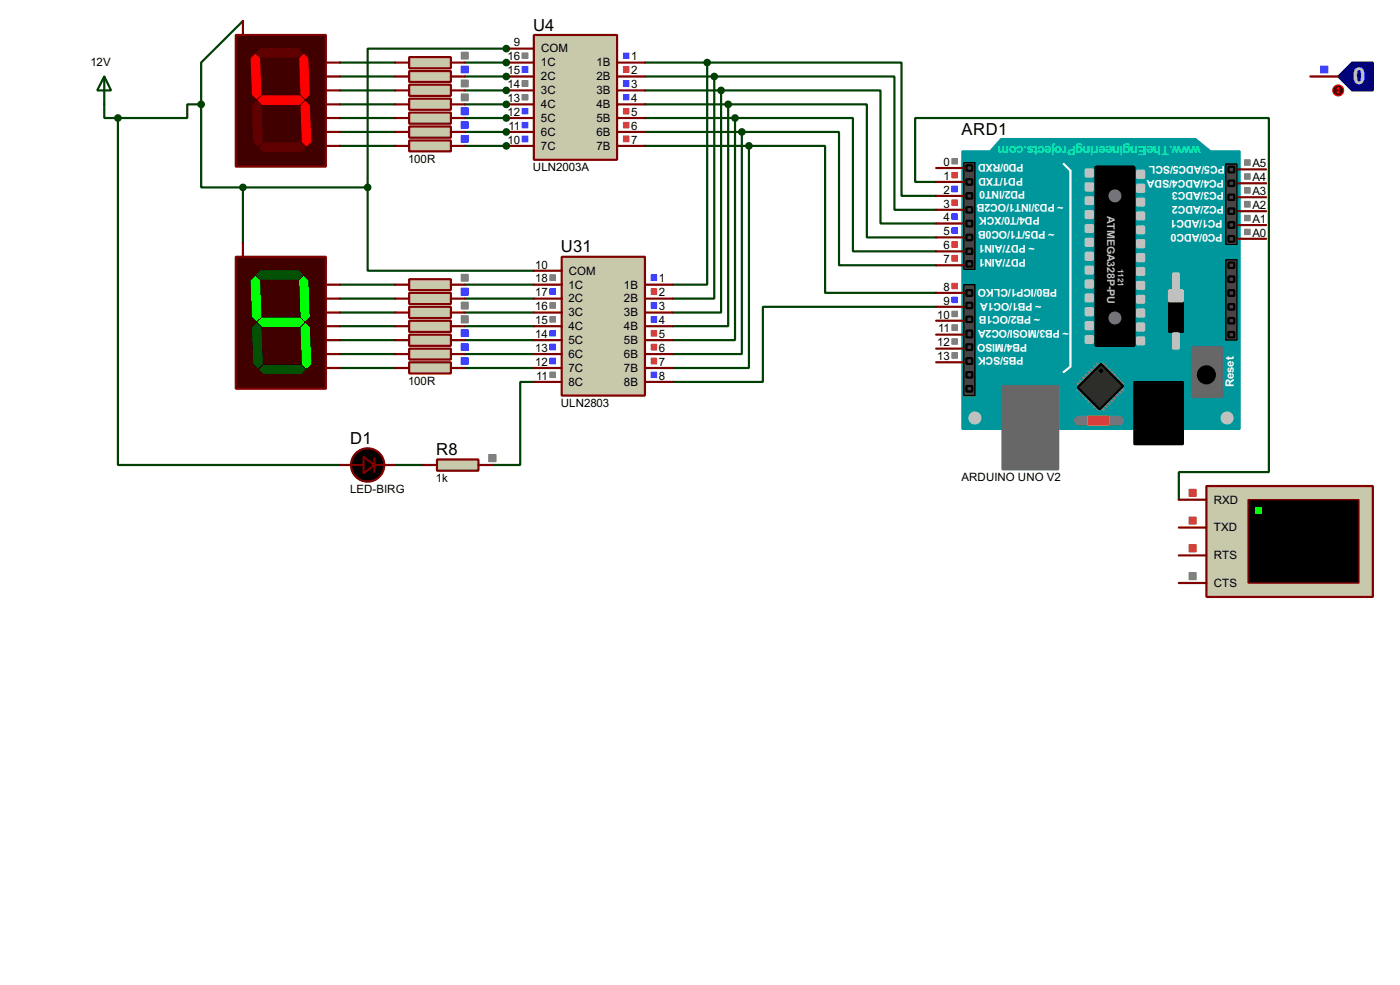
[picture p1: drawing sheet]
<svg xmlns="http://www.w3.org/2000/svg" width="256mm" height="180mm" viewBox="0 0 256 180" stroke-linecap="round" stroke-linejoin="round" font-family="sans-serif">
<g fill="none" stroke="#004000" stroke-width=".4">
<path d="M19.1 19.1v2.5h2.5M36.9 19.1v15.2h7.6M36.9 19.1h-2.6v2.5h-12.7M44.5 3.9l-7.6 7.6v7.6M62.3 16.6h10.1M62.3 19.1h10.1M62.3 14h10.1M62.3 11.5h10.1M21.6 21.6v63.5h40.7M44.5 34.3h22.9v15.3h30.4M44.5 34.3v10.2M62.3 24.2h10.1"/>
<path d="M62.3 26.7h10.1M62.3 21.6h10.1M62.3 57.2h10.1M62.3 59.7h10.1M62.3 54.7h10.1M62.3 52.1h10.1M85.1 57.2h12.7M85.1 59.7h12.7M85.1 54.7h12.7M85.1 52.1h12.7M171.5 56.2h-31.7v13.7h-16.6M62.3 64.8h10.1"/>
<path d="M62.3 67.4h10.1M62.3 62.3h10.1M85.1 64.8h12.7M85.1 67.4h12.7M85.1 62.3h12.7M97.8 69.9h-2.5v15.2h-5.1M72.4 85.1h5.1"/>
</g>
<circle cx="92.8" cy="11.5" r=".2" fill="#004000"/>
<path d="M85.1 11.5h7.7" fill="none" stroke="#004000" stroke-width=".4"/>
<circle cx="92.8" cy="14" r=".2" fill="#004000"/>
<path d="M85.1 14h7.7" fill="none" stroke="#004000" stroke-width=".4"/>
<circle cx="92.8" cy="16.6" r=".2" fill="#004000"/>
<path d="M85.1 16.6h7.7" fill="none" stroke="#004000" stroke-width=".4"/>
<circle cx="92.8" cy="19.1" r=".2" fill="#004000"/>
<path d="M85.1 19.1h7.7" fill="none" stroke="#004000" stroke-width=".4"/>
<circle cx="92.8" cy="21.6" r=".2" fill="#004000"/>
<path d="M85.1 21.6h7.7" fill="none" stroke="#004000" stroke-width=".4"/>
<circle cx="92.8" cy="24.2" r=".2" fill="#004000"/>
<path d="M85.1 24.2h7.7" fill="none" stroke="#004000" stroke-width=".4"/>
<circle cx="92.8" cy="26.7" r=".2" fill="#004000"/>
<path d="M85.1 26.7h7.7" fill="none" stroke="#004000" stroke-width=".4"/>
<circle cx="92.8" cy="8.9" r=".2" fill="#004000"/>
<g fill="none" stroke="#004000" stroke-width=".4">
<path d="M92.8 8.9h-25.4v25.4M118.2 11.5h11.4M118.2 14h12.7M118.2 16.6h13.9M118.2 19.1h15.2M129.6 11.5h35.6v24.4h6.3M129.6 11.5v40.6h-6.4M130.9 14h33v24.4h7.6M130.9 14v40.7h-7.7M132.1 16.6h29.2v24.3h10.2M132.1 16.6v40.6h-8.9M133.4 19.1h25.4v24.4h12.7"/>
<path d="M133.4 19.1v40.6h-10.2M118.2 21.6h16.5M118.2 24.2h17.7M118.2 26.7h19M134.7 21.6h21.6v24.4h15.2M134.7 21.6v40.7h-11.5M135.9 24.2h17.8v24.4h17.8M135.9 24.2v40.6h-12.7M137.2 26.7h14v26.9h20.3M137.2 26.7v40.7h-14M171.5 33.3h-3.8v-11.7h64.8v64.8h-16.5v5.1"/>
</g>
<path d="M245.2 14l2.5-2.5h3.8v5.1h-3.8z" fill-rule="evenodd" fill="#0000c0" stroke="#000080" stroke-width=".4"/>
<path d="M240.1 14h5.1" fill="none" stroke="#800000" stroke-width=".4"/>
<circle cx="245.1" cy="16.6" r="1" fill="#400000" stroke="#f00" stroke-width=".2"/>
<path d="M244.9 16.8l.3 .3M245.2 16.1v1M245.2 16.1l.2 .2M245.2 16.1l-.3 .2M245.4 16.8l-.2 .3" fill="none" stroke="#f00" stroke-width=".2"/>
<g fill="none" stroke="#4040ff" stroke-width=".18">
<path d="M242 12.1h1.3M242 12.2h1.3M242 12.3h1.3M242 12.4h1.3M242 12.5h1.3M242 12.6h1.3M242 12.7h1.3M242 12.8h1.3M242 12.9h1.3M242 13h1.3M242 13.1h1.3M242 13.2h1.3"/>
<path d="M242 13.3h1.3M242 13.4h1.3"/>
</g>
<path d="M43.2 47h16.5v24.2h-16.5z" fill="#400000" stroke="#800000" stroke-width=".4"/>
<g fill="#035205" stroke="#035205" stroke-width=".18">
<path d="M47 50.3l.8-.7h6.9l.7 .7-.7 .8h-6.9z" fill-rule="evenodd"/>
<path d="M46.3 60l.7-.8 .8 .8 .3 6.6-.8 .8-.8-.8z" fill-rule="evenodd"/>
<path d="M47.6 67.6l.7-.7h6.9l.7 .7-.7 .8h-6.9z" fill-rule="evenodd"/>
</g>
<g fill="#0f0" stroke="#0f0" stroke-width=".18">
<path d="M46.8 50.6l.8 .8 .2 6.6-.8 .7-.7-.7-.3-6.6z" fill-rule="evenodd"/>
<path d="M55.2 60l.7-.8 .8 .8 .3 6.6-.8 .8-.8-.8z" fill-rule="evenodd"/>
<path d="M54.9 51.4l.8-.8 .7 .8 .3 6.6-.8 .7-.7-.7z" fill-rule="evenodd"/>
<path d="M47.3 59l.8-.8h6.8l.8 .8-.8 .7h-6.8z" fill-rule="evenodd"/>
</g>
<path d="M44.5 44.5v2.5M59.7 52.1h2.6M59.7 54.7h2.6M59.7 57.2h2.6M59.7 59.7h2.6M59.7 62.3h2.6M59.7 64.8h2.6M59.7 67.4h2.6" fill="none" stroke="#800000" stroke-width=".4"/>
<path d="M43.2 6.4h16.5v24.1h-16.5z" fill="#400000" stroke="#800000" stroke-width=".4"/>
<g fill="#600000" stroke="#600000" stroke-width=".18">
<path d="M47 9.7l.8-.8h6.9l.7 .8-.7 .8h-6.9z" fill-rule="evenodd"/>
<path d="M47 18.6l.8 .8 .3 6.6-.8 .7-.8-.7-.2-6.6z" fill-rule="evenodd"/>
<path d="M47.6 27l.7-.8h6.9l.7 .8-.7 .7h-6.9z" fill-rule="evenodd"/>
</g>
<g fill="#f00" stroke="#f00" stroke-width=".18">
<path d="M46 10.7l.8-.7 .8 .7 .2 6.6-.8 .8-.7-.8z" fill-rule="evenodd"/>
<path d="M55.9 18.6l.8 .8 .3 6.6-.8 .7-.8-.7-.2-6.6z" fill-rule="evenodd"/>
<path d="M54.9 10.7l.8-.7 .7 .7 .3 6.6-.8 .8-.7-.8z" fill-rule="evenodd"/>
<path d="M47.3 18.3l.8-.7h6.8l.8 .7-.8 .8h-6.8z" fill-rule="evenodd"/>
</g>
<path d="M44.5 3.9v2.5M59.7 11.5h2.6M59.7 14h2.6M59.7 16.6h2.6M59.7 19.1h2.6M59.7 21.6h2.6M59.7 24.2h2.6M59.7 26.7h2.6" fill="none" stroke="#800000" stroke-width=".4"/>
<path d="M75 15.5h7.6v2.1h-7.6z" fill="#c8c8aa" stroke="#800000" stroke-width=".4"/>
<path d="M72.4 16.6h2.6M82.6 16.6h2.5" fill="none" stroke="#800000" stroke-width=".4"/>
<g fill="none" stroke="#808080" stroke-width=".18">
<path d="M84.5 14.7h1.3M84.5 14.8h1.3M84.5 14.9h1.3M84.5 15h1.3M84.5 15.1h1.3M84.5 15.2h1.3M84.5 15.3h1.3M84.5 15.4h1.3M84.5 15.5h1.3M84.5 15.6h1.3M84.5 15.7h1.3M84.5 15.8h1.3"/>
<path d="M84.5 15.9h1.3"/>
</g>
<path d="M75 18.1h7.6v2h-7.6z" fill="#c8c8aa" stroke="#800000" stroke-width=".4"/>
<path d="M72.4 19.1h2.6M82.6 19.1h2.5" fill="none" stroke="#800000" stroke-width=".4"/>
<g fill="none" stroke="#808080" stroke-width=".18">
<path d="M84.5 17.2h1.3M84.5 17.3h1.3M84.5 17.4h1.3M84.5 17.5h1.3M84.5 17.6h1.3M84.5 17.7h1.3M84.5 17.8h1.3M84.5 17.9h1.3M84.5 18h1.3M84.5 18.1h1.3M84.5 18.2h1.3M84.5 18.3h1.3"/>
<path d="M84.5 18.4h1.3M84.5 18.5h1.3"/>
</g>
<path d="M75 23.2h7.6v2h-7.6z" fill="#c8c8aa" stroke="#800000" stroke-width=".4"/>
<path d="M72.4 24.2h2.6M82.6 24.2h2.5" fill="none" stroke="#800000" stroke-width=".4"/>
<g fill="none" stroke="#4040ff" stroke-width=".18">
<path d="M84.5 22.3h1.3M84.5 22.4h1.3M84.5 22.5h1.3M84.5 22.6h1.3M84.5 22.7h1.3M84.5 22.8h1.3M84.5 22.9h1.3M84.5 23h1.3M84.5 23.1h1.3M84.5 23.2h1.3M84.5 23.3h1.3M84.5 23.4h1.3"/>
<path d="M84.5 23.5h1.3"/>
</g>
<path d="M75 25.7h7.6v2h-7.6z" fill="#c8c8aa" stroke="#800000" stroke-width=".4"/>
<path d="M72.4 26.7h2.6M82.6 26.7h2.5" fill="none" stroke="#800000" stroke-width=".4"/>
<g fill="none" stroke="#4040ff" stroke-width=".18">
<path d="M84.5 24.8h1.3M84.5 24.9h1.3M84.5 25h1.3M84.5 25.1h1.3M84.5 25.2h1.3M84.5 25.3h1.3M84.5 25.4h1.3M84.5 25.5h1.3M84.5 25.6h1.3M84.5 25.7h1.3M84.5 25.8h1.3M84.5 25.9h1.3"/>
<path d="M84.5 26h1.3M84.5 26.1h1.3"/>
</g>
<path d="M19.1 14l1.3 2.6h-2.6zM19.1 14v5.1" fill="none" stroke="#004000" stroke-width=".4"/>
<path d="M75 13h7.6v2h-7.6z" fill="#c8c8aa" stroke="#800000" stroke-width=".4"/>
<path d="M72.4 14h2.6M82.6 14h2.5" fill="none" stroke="#800000" stroke-width=".4"/>
<g fill="none" stroke="#4040ff" stroke-width=".18">
<path d="M84.5 12.1h1.3M84.5 12.2h1.3M84.5 12.3h1.3M84.5 12.4h1.3M84.5 12.5h1.3M84.5 12.6h1.3M84.5 12.7h1.3M84.5 12.8h1.3M84.5 12.9h1.3M84.5 13h1.3M84.5 13.1h1.3M84.5 13.2h1.3"/>
<path d="M84.5 13.3h1.3M84.5 13.4h1.3"/>
</g>
<path d="M75 20.6h7.6v2.1h-7.6z" fill="#c8c8aa" stroke="#800000" stroke-width=".4"/>
<path d="M72.4 21.6h2.6M82.6 21.6h2.5" fill="none" stroke="#800000" stroke-width=".4"/>
<g fill="none" stroke="#4040ff" stroke-width=".18">
<path d="M84.5 19.7h1.3M84.5 19.8h1.3M84.5 19.9h1.3M84.5 20h1.3M84.5 20.1h1.3M84.5 20.2h1.3M84.5 20.3h1.3M84.5 20.4h1.3M84.5 20.5h1.3M84.5 20.6h1.3M84.5 20.7h1.3M84.5 20.8h1.3"/>
<path d="M84.5 20.9h1.3M84.5 21h1.3"/>
</g>
<path d="M75 10.5h7.6v2h-7.6z" fill="#c8c8aa" stroke="#800000" stroke-width=".4"/>
<path d="M72.4 11.5h2.6M82.6 11.5h2.5" fill="none" stroke="#800000" stroke-width=".4"/>
<g fill="none" stroke="#808080" stroke-width=".18">
<path d="M84.5 9.6h1.3M84.5 9.7h1.3M84.5 9.8h1.3M84.5 9.9h1.3M84.5 10h1.3M84.5 10.1h1.3M84.5 10.2h1.3M84.5 10.3h1.3M84.5 10.4h1.3M84.5 10.5h1.3M84.5 10.6h1.3M84.5 10.7h1.3"/>
<path d="M84.5 10.8h1.3"/>
</g>
<g fill="#004000" stroke="#004000" stroke-width=".4">
<circle cx="36.8" cy="19.1" r=".5"/>
<circle cx="44.5" cy="34.3" r=".5"/>
</g>
<path d="M75 56.2h7.6v2h-7.6z" fill="#c8c8aa" stroke="#800000" stroke-width=".4"/>
<path d="M72.4 57.2h2.6M82.6 57.2h2.5" fill="none" stroke="#800000" stroke-width=".4"/>
<g fill="none" stroke="#808080" stroke-width=".18">
<path d="M84.5 55.3h1.3M84.5 55.4h1.3M84.5 55.5h1.3M84.5 55.6h1.3M84.5 55.7h1.3M84.5 55.8h1.3M84.5 55.9h1.3M84.5 56h1.3M84.5 56.1h1.3M84.5 56.2h1.3M84.5 56.3h1.3M84.5 56.4h1.3"/>
<path d="M84.5 56.5h1.3M84.5 56.6h1.3"/>
</g>
<path d="M75 58.7h7.6v2.1h-7.6z" fill="#c8c8aa" stroke="#800000" stroke-width=".4"/>
<path d="M72.4 59.7h2.6M82.6 59.7h2.5" fill="none" stroke="#800000" stroke-width=".4"/>
<g fill="none" stroke="#808080" stroke-width=".18">
<path d="M84.5 57.8h1.3M84.5 57.9h1.3M84.5 58h1.3M84.5 58.1h1.3M84.5 58.2h1.3M84.5 58.3h1.3M84.5 58.4h1.3M84.5 58.5h1.3M84.5 58.6h1.3M84.5 58.7h1.3M84.5 58.8h1.3M84.5 58.9h1.3"/>
<path d="M84.5 59h1.3M84.5 59.1h1.3"/>
</g>
<path d="M75 63.8h7.6v2h-7.6z" fill="#c8c8aa" stroke="#800000" stroke-width=".4"/>
<path d="M72.4 64.8h2.6M82.6 64.8h2.5" fill="none" stroke="#800000" stroke-width=".4"/>
<g fill="none" stroke="#4040ff" stroke-width=".18">
<path d="M84.5 62.9h1.3M84.5 63h1.3M84.5 63.1h1.3M84.5 63.2h1.3M84.5 63.3h1.3M84.5 63.4h1.3M84.5 63.5h1.3M84.5 63.6h1.3M84.5 63.7h1.3M84.5 63.8h1.3M84.5 63.9h1.3M84.5 64h1.3"/>
<path d="M84.5 64.1h1.3M84.5 64.2h1.3"/>
</g>
<path d="M75 66.3h7.6v2.1h-7.6z" fill="#c8c8aa" stroke="#800000" stroke-width=".4"/>
<path d="M72.4 67.4h2.6M82.6 67.4h2.5" fill="none" stroke="#800000" stroke-width=".4"/>
<g fill="none" stroke="#4040ff" stroke-width=".18">
<path d="M84.5 65.5h1.3M84.5 65.6h1.3M84.5 65.7h1.3M84.5 65.8h1.3M84.5 65.9h1.3M84.5 66h1.3M84.5 66.1h1.3M84.5 66.2h1.3M84.5 66.3h1.3M84.5 66.4h1.3M84.5 66.5h1.3M84.5 66.6h1.3"/>
<path d="M84.5 66.7h1.3"/>
</g>
<path d="M75 53.6h7.6v2.1h-7.6z" fill="#c8c8aa" stroke="#800000" stroke-width=".4"/>
<path d="M72.4 54.7h2.6M82.6 54.7h2.5" fill="none" stroke="#800000" stroke-width=".4"/>
<g fill="none" stroke="#4040ff" stroke-width=".18">
<path d="M84.5 52.8h1.3M84.5 52.9h1.3M84.5 53h1.3M84.5 53.1h1.3M84.5 53.2h1.3M84.5 53.3h1.3M84.5 53.4h1.3M84.5 53.5h1.3M84.5 53.6h1.3M84.5 53.7h1.3M84.5 53.8h1.3M84.5 53.9h1.3"/>
<path d="M84.5 54h1.3"/>
</g>
<path d="M75 61.3h7.6v2h-7.6z" fill="#c8c8aa" stroke="#800000" stroke-width=".4"/>
<path d="M72.4 62.3h2.6M82.6 62.3h2.5" fill="none" stroke="#800000" stroke-width=".4"/>
<g fill="none" stroke="#4040ff" stroke-width=".18">
<path d="M84.5 60.4h1.3M84.5 60.5h1.3M84.5 60.6h1.3M84.5 60.7h1.3M84.5 60.8h1.3M84.5 60.9h1.3M84.5 61h1.3M84.5 61.1h1.3M84.5 61.2h1.3M84.5 61.3h1.3M84.5 61.4h1.3M84.5 61.5h1.3"/>
<path d="M84.5 61.6h1.3"/>
</g>
<path d="M75 51.1h7.6v2h-7.6z" fill="#c8c8aa" stroke="#800000" stroke-width=".4"/>
<path d="M72.4 52.1h2.6M82.6 52.1h2.5" fill="none" stroke="#800000" stroke-width=".4"/>
<g fill="none" stroke="#808080" stroke-width=".18">
<path d="M84.5 50.2h1.3M84.5 50.3h1.3M84.5 50.4h1.3M84.5 50.5h1.3M84.5 50.6h1.3M84.5 50.7h1.3M84.5 50.8h1.3M84.5 50.9h1.3M84.5 51h1.3M84.5 51.1h1.3M84.5 51.2h1.3M84.5 51.3h1.3"/>
<path d="M84.5 51.4h1.3M84.5 51.5h1.3"/>
</g>
<path d="M102.9 47h15.3v25.4h-15.3z" fill="#c8c8aa" stroke="#800000" stroke-width=".4"/>
<g fill="none" stroke="#800000" stroke-width=".4">
<path d="M97.8 52.1h5.1M97.8 54.7h5.1M97.8 57.2h5.1M97.8 59.7h5.1M97.8 49.6h5.1M118.2 52.1h5M118.2 54.7h5M118.2 57.2h5M118.2 59.7h5M97.8 62.3h5.1M97.8 64.8h5.1M97.8 67.4h5.1"/>
<path d="M97.8 69.9h5.1M118.2 62.3h5M118.2 64.8h5M118.2 67.4h5M118.2 69.9h5M62.3 85.1h4.3M68.6 83.9v2.5M68.6 85.1h3.8"/>
</g>
<g fill="none" stroke="#4040ff" stroke-width=".18">
<path d="M100.8 52.9h1M100.8 53h1M100.8 53.1h1M100.8 53.2h1M100.8 53.3h1M100.8 53.4h1M100.8 53.5h1M100.8 53.6h1M100.8 53.7h1M100.8 53.8h1M100.8 53.9h1M119.3 50.3h1"/>
<path d="M119.3 50.4h1M119.3 50.5h1M119.3 50.6h1M119.3 50.7h1M119.3 50.8h1M119.3 50.9h1M119.3 51h1M119.3 51.1h1M119.3 51.2h1M119.3 51.3h1M119.3 51.4h1M119.3 55.4h1"/>
<path d="M119.3 55.5h1M119.3 55.6h1M119.3 55.7h1M119.3 55.8h1M119.3 55.9h1M119.3 56h1M119.3 56.1h1M119.3 56.2h1M119.3 56.3h1M119.3 56.4h1M119.3 58h1M119.3 58.1h1"/>
<path d="M119.3 58.2h1M119.3 58.3h1M119.3 58.4h1M119.3 58.5h1M119.3 58.6h1M119.3 58.7h1M119.3 58.8h1M119.3 58.9h1M119.3 59h1M100.8 60.5h1M100.8 60.6h1M100.8 60.7h1"/>
<path d="M100.8 60.8h1M100.8 60.9h1M100.8 61h1M100.8 61.1h1M100.8 61.2h1M100.8 61.3h1M100.8 61.4h1M100.8 61.5h1M100.8 63h1M100.8 63.1h1M100.8 63.2h1M100.8 63.3h1"/>
<path d="M100.8 63.4h1M100.8 63.5h1M100.8 63.6h1M100.8 63.7h1M100.8 63.8h1M100.8 63.9h1M100.8 64h1M100.8 64.1h1M100.8 65.6h1M100.8 65.7h1M100.8 65.8h1M100.8 65.9h1"/>
<path d="M100.8 66h1M100.8 66.1h1M100.8 66.2h1M100.8 66.3h1M100.8 66.4h1M100.8 66.5h1M100.8 66.6h1M119.3 68.1h1M119.3 68.2h1M119.3 68.3h1M119.3 68.4h1M119.3 68.5h1"/>
<path d="M119.3 68.6h1M119.3 68.7h1M119.3 68.8h1M119.3 68.9h1M119.3 69h1M119.3 69.1h1"/>
</g>
<g fill="none" stroke="#ff4040" stroke-width=".18">
<path d="M119.3 52.9h1M119.3 53h1M119.3 53.1h1M119.3 53.2h1M119.3 53.3h1M119.3 53.4h1M119.3 53.5h1M119.3 53.6h1M119.3 53.7h1M119.3 53.8h1M119.3 53.9h1M119.3 60.5h1"/>
<path d="M119.3 60.6h1M119.3 60.7h1M119.3 60.8h1M119.3 60.9h1M119.3 61h1M119.3 61.1h1M119.3 61.2h1M119.3 61.3h1M119.3 61.4h1M119.3 61.5h1M119.3 63h1M119.3 63.1h1"/>
<path d="M119.3 63.2h1M119.3 63.3h1M119.3 63.4h1M119.3 63.5h1M119.3 63.6h1M119.3 63.7h1M119.3 63.8h1M119.3 63.9h1M119.3 64h1M119.3 64.1h1M119.3 65.6h1M119.3 65.7h1"/>
<path d="M119.3 65.8h1M119.3 65.9h1M119.3 66h1M119.3 66.1h1M119.3 66.2h1M119.3 66.3h1M119.3 66.4h1M119.3 66.5h1M119.3 66.6h1"/>
</g>
<g fill="none" stroke="#808080" stroke-width=".18">
<path d="M100.8 50.3h1M100.8 50.4h1M100.8 50.5h1M100.8 50.6h1M100.8 50.7h1M100.8 50.8h1M100.8 50.9h1M100.8 51h1M100.8 51.1h1M100.8 51.2h1M100.8 51.3h1M100.8 51.4h1"/>
<path d="M100.8 55.4h1M100.8 55.5h1M100.8 55.6h1M100.8 55.7h1M100.8 55.8h1M100.8 55.9h1M100.8 56h1M100.8 56.1h1M100.8 56.2h1M100.8 56.3h1M100.8 56.4h1M100.8 58h1"/>
<path d="M100.8 58.1h1M100.8 58.2h1M100.8 58.3h1M100.8 58.4h1M100.8 58.5h1M100.8 58.6h1M100.8 58.7h1M100.8 58.8h1M100.8 58.9h1M100.8 59h1M100.8 68.1h1M100.8 68.2h1"/>
<path d="M100.8 68.3h1M100.8 68.4h1M100.8 68.5h1M100.8 68.6h1M100.8 68.7h1M100.8 68.8h1M100.8 68.9h1M100.8 69h1M100.8 69.1h1"/>
</g>
<circle cx="67.3" cy="34.3" r=".5" fill="#004000" stroke="#004000" stroke-width=".4"/>
<g fill="#000" stroke="#800000" stroke-width=".4">
<path d="M66.6 83.6l2 1.5-2 1.6z"/>
<circle cx="67.3" cy="85.1" r="3.1"/>
</g>
<path d="M80.1 84.1h7.6v2.1h-7.6z" fill="#c8c8aa" stroke="#800000" stroke-width=".4"/>
<path d="M77.5 85.1h2.6M87.7 85.1h2.5" fill="none" stroke="#800000" stroke-width=".4"/>
<g fill="none" stroke="#808080" stroke-width=".18">
<path d="M89.6 83.2h1.3M89.6 83.3h1.3M89.6 83.4h1.3M89.6 83.5h1.3M89.6 83.6h1.3M89.6 83.7h1.3M89.6 83.8h1.3M89.6 83.9h1.3M89.6 84h1.3M89.6 84.1h1.3M89.6 84.2h1.3M89.6 84.3h1.3"/>
<path d="M89.6 84.4h1.3M89.6 84.5h1.3"/>
</g>
<circle cx="21.6" cy="21.6" r=".5" fill="#004000" stroke="#004000" stroke-width=".4"/>
<path d="M176.3 27.7h5.1l2-2.2h35.6l2.8 2.2h5.3v50.8h-50.8z" fill-rule="evenodd" fill="#00979c" stroke="#00979c" stroke-width=".4"/>
<g fill="#686767" stroke="#686767" stroke-width=".4">
<path d="M183.7 70.7h10.2v15.2h-10.2z"/>
<path d="M218.5 63.6h5.3v9.1h-5.3z"/>
</g>
<path d="M207.8 69.9h8.9v11.4h-8.9z" fill="#000" stroke="#000" stroke-width=".4"/>
<circle cx="221" cy="68.6" r="1.55" fill="#000" stroke="#000" stroke-width=".4"/>
<path d="M197.7 77h7.3" fill="none" stroke="#757575" stroke-width="1.8"/>
<path d="M199.4 76.3h3.6v1.5h-3.6z" fill="#ff8000" stroke="#ff8000" stroke-width=".4"/>
<g fill="none" stroke="#808080" stroke-width=".45">
<path d="M197.4 70.2l.5 .5M197.9 69.7l.5 .5M197.9 70.9l-.5 .5M198.4 69.1l.5 .6M198.4 71.4l-.5 .5M198.9 68.6l.5 .5M198.9 71.9l-.5 .5M199.4 68.1l.6 .5M199.4 72.4l-.5 .6M200 67.6l.5 .5M200 73l-.6 .5M200.5 67.1l.5 .5"/>
<path d="M200.5 73.5l-.5 .5M201 66.6l.5 .5M201 74l-.5 .5M201.5 74.5l-.5 .5M201.7 74.5l.5 .5M202.2 74l.5 .5M202.2 66.6l-.5 .5M202.7 73.5l.6 .5M202.7 67.1l-.5 .5M203.3 73l.5 .5M203.3 67.6l-.6 .5M203.8 72.4l.5 .6"/>
<path d="M203.8 68.1l-.5 .5M204.3 71.9l.5 .5M204.3 68.6l-.5 .5M204.8 71.4l.5 .5M204.8 69.1l-.5 .6M205.3 70.9l.5 .5M205.3 69.7l-.5 .5M205.8 70.2l-.5 .5"/>
</g>
<path d="M197.4 70.9l4.3-4.3 4.1 4.1-4.3 4.3z" fill-rule="evenodd" fill="#2c2c2c" stroke="#000" stroke-width=".4"/>
<circle cx="201.7" cy="67.9" r=".3" fill="#000" stroke="#000" stroke-width=".18"/>
<circle cx="224.8" cy="76.5" r="1.1" fill="#c0c0c0" stroke="#c0c0c0" stroke-width=".18"/>
<path d="M194.9 30l1.2 1.3v35.6M196.1 67.1l-1.2 1" fill="none" stroke="#fff" stroke-width=".4"/>
<g fill="#464646" stroke="#000" stroke-width=".25">
<path d="M176.6 52.1h2v20.3h-2z"/>
<path d="M176.6 29.8h2v19.5h-2z"/>
</g>
<g fill="#464646" stroke="#000" stroke-width=".4">
<path d="M177.1 70.7h1v1h-1z"/>
<path d="M177.1 65.6h1v1h-1z"/>
<path d="M177.1 63h1v1.1h-1z"/>
<path d="M177.1 60.5h1v1.3h-1z"/>
<path d="M177.1 58h1v1h-1z"/>
<path d="M177.1 55.4h1v1h-1z"/>
<path d="M177.1 68.1h1v1h-1z"/>
<path d="M177.1 53.1h1v1.1h-1z"/>
<path d="M177.1 47.8h1v1h-1z"/>
<path d="M177.1 45.5h1v1h-1z"/>
<path d="M177.1 43h1v1h-1z"/>
<path d="M177.1 40.4h1v1.1h-1z"/>
<path d="M177.1 37.9h1v1h-1z"/>
<path d="M177.1 35.4h1v1h-1z"/>
<path d="M177.1 32.8h1v1h-1z"/>
<path d="M177.1 30.3h1v1h-1z"/>
</g>
<path d="M200.7 30.5h7.1v32.8h-7.1z" fill="#000" stroke="#000" stroke-width=".4"/>
<g fill="#c0c0c0" stroke="#c0c0c0" stroke-width=".4">
<path d="M198.9 61.5h1.3v1.3h-1.3z"/>
<path d="M198.9 59h1.3v1.3h-1.3z"/>
<path d="M198.9 56.4h1.3v1.3h-1.3z"/>
<path d="M198.9 53.9h1.3v1.3h-1.3z"/>
<path d="M198.9 51.4h1.3v1.2h-1.3z"/>
<path d="M198.9 48.8h1.3v1.3h-1.3z"/>
<path d="M198.9 46.3h1.3v1.3h-1.3z"/>
<path d="M198.9 43.7h1.3v1.3h-1.3z"/>
<path d="M198.9 41.2h1.3v1.3h-1.3z"/>
<path d="M198.9 38.7h1.3v1.2h-1.3z"/>
<path d="M198.9 36.1h1.3v1.3h-1.3z"/>
<path d="M198.9 33.6h1.3v1.3h-1.3z"/>
<path d="M198.9 31h1.3v1.3h-1.3z"/>
<path d="M208.3 61.8h1.3v1.2h-1.3z"/>
<path d="M208.3 59.2h1.3v1.3h-1.3z"/>
<path d="M208.3 56.7h1.3v1.3h-1.3z"/>
<path d="M208.3 54.2h1.3v1.2h-1.3z"/>
<path d="M208.3 51.6h1.3v1.3h-1.3z"/>
<path d="M208.3 49.1h1.3v1.2h-1.3z"/>
<path d="M208.3 46.5h1.3v1.3h-1.3z"/>
<path d="M208.3 44h1.3v1.3h-1.3z"/>
<path d="M208.3 41.5h1.3v1.2h-1.3z"/>
<path d="M208.3 38.9h1.3v1.3h-1.3z"/>
<path d="M208.3 36.4h1.3v1.2h-1.3z"/>
<path d="M208.3 33.8h1.3v1.3h-1.3z"/>
<path d="M208.3 31.3h1.3v1.3h-1.3z"/>
</g>
<g fill="#757575" stroke="#757575" stroke-width=".18">
<circle cx="204.2" cy="35.9" r="1.1"/>
<circle cx="204.2" cy="58.2" r="1.1"/>
</g>
<g fill="#464646" stroke="#000" stroke-width=".25">
<path d="M224.6 47.6h2v14.7h-2z"/>
<path d="M224.6 30h2v14.8h-2z"/>
</g>
<g fill="#464646" stroke="#000" stroke-width=".4">
<path d="M225.1 58.2h1v1h-1z"/>
<path d="M225.1 53.1h1v1.1h-1z"/>
<path d="M225.1 48.1h1v1h-1z"/>
<path d="M225.1 50.6h1v1h-1z"/>
<path d="M225.1 55.7h1v1h-1z"/>
<path d="M225.1 60.8h1v1h-1z"/>
<path d="M225.1 43.2h1v1.1h-1z"/>
<path d="M225.1 40.7h1v1h-1z"/>
<path d="M225.1 38.2h1v1h-1z"/>
<path d="M225.1 35.6h1v1h-1z"/>
<path d="M225.1 33.1h1v1h-1z"/>
<path d="M225.1 30.5h1v1.1h-1z"/>
</g>
<path d="M214.2 53.1h2.5v7.7h-2.5z" fill="#000" stroke="#000" stroke-width=".4"/>
<g fill="#c0c0c0" stroke="#c0c0c0" stroke-width=".4">
<path d="M214.2 53.1h2.5v2.1h-2.5z"/>
<path d="M214.9 50.1h1.1v2.8h-1.1z"/>
<path d="M214.9 61h1.1v2.8h-1.1z"/>
</g>
<circle cx="178.6" cy="76.5" r="1.1" fill="#c0c0c0" stroke="#c0c0c0" stroke-width=".18"/>
<g fill="none" stroke="#800000" stroke-width=".4">
<path d="M171.5 30.8h5.1M171.5 33.3h5.1M171.5 35.9h5.1M171.5 38.4h5.1M226.9 31h5.1M226.9 33.6h5.1M226.9 36.1h5.1M226.9 38.7h5.1M171.5 40.9h5.1M171.5 43.5h5.1M171.5 46h5.1M171.5 48.6h5.1"/>
<path d="M171.5 53.6h5.1M171.5 56.2h5.1M171.5 58.7h5.1M226.9 41.2h5.1M226.9 43.7h5.1M171.5 61.3h5.1M171.5 63.8h5.1M171.5 66.3h5.1"/>
</g>
<g fill="none" stroke="#808080" stroke-width=".18">
<path d="M174.4 29h1M174.4 29.1h1M174.4 29.2h1M174.4 29.3h1M174.4 29.4h1M174.4 29.5h1M174.4 29.6h1M174.4 29.7h1M174.4 29.8h1M174.4 29.9h1M174.4 30h1M228 29.3h1"/>
<path d="M228 29.4h1M228 29.5h1M228 29.6h1M228 29.7h1M228 29.8h1M228 29.9h1M228 30h1M228 30.1h1M228 30.2h1M228 30.3h1M228 31.8h1M228 31.9h1"/>
<path d="M228 32h1M228 32.1h1M228 32.2h1M228 32.3h1M228 32.4h1M228 32.5h1M228 32.6h1M228 32.7h1M228 32.8h1M228 34.3h1M228 34.4h1M228 34.5h1"/>
<path d="M228 34.6h1M228 34.7h1M228 34.8h1M228 34.9h1M228 35h1M228 35.1h1M228 35.2h1M228 35.3h1M228 35.4h1M228 36.9h1M228 37h1M228 37.1h1"/>
<path d="M228 37.2h1M228 37.3h1M228 37.4h1M228 37.5h1M228 37.6h1M228 37.7h1M228 37.8h1M228 37.9h1M228 39.4h1M228 39.5h1M228 39.6h1M228 39.7h1"/>
<path d="M228 39.8h1M228 39.9h1M228 40h1M174.4 57h1M174.4 57.1h1M174.4 57.2h1M174.4 57.3h1M174.4 57.4h1M174.4 57.5h1M174.4 57.6h1M174.4 57.7h1M174.4 57.8h1"/>
<path d="M174.4 57.9h1M174.4 58h1M174.4 59.5h1M174.4 59.6h1M174.4 59.7h1M174.4 59.8h1M174.4 59.9h1M174.4 60h1M228 40.1h1M228 40.2h1M228 40.3h1M228 40.4h1"/>
<path d="M228 42h1M228 42.1h1M228 42.2h1M228 42.3h1M228 42.4h1M228 42.5h1M228 42.6h1M228 42.7h1M228 42.8h1M228 42.9h1M228 43h1M174.4 60.1h1"/>
<path d="M174.4 60.2h1M174.4 60.3h1M174.4 60.4h1M174.4 60.5h1M174.4 62h1M174.4 62.1h1M174.4 62.2h1M174.4 62.3h1M174.4 62.4h1M174.4 62.5h1M174.4 62.6h1M174.4 62.7h1"/>
<path d="M174.4 62.8h1M174.4 62.9h1M174.4 63h1M174.4 64.6h1M174.4 64.7h1M174.4 64.8h1M174.4 64.9h1M174.4 65h1M174.4 65.1h1M174.4 65.2h1M174.4 65.3h1M174.4 65.4h1"/>
<path d="M174.4 65.5h1M174.4 65.6h1"/>
</g>
<g fill="none" stroke="#ff4040" stroke-width=".18">
<path d="M174.4 31.6h1M174.4 31.7h1M174.4 31.8h1M174.4 31.9h1M174.4 32h1M174.4 32.1h1M174.4 32.2h1M174.4 32.3h1M174.4 32.4h1M174.4 32.5h1M174.4 32.6h1M174.4 36.6h1"/>
<path d="M174.4 36.7h1M174.4 36.8h1M174.4 36.9h1M174.4 37h1M174.4 37.1h1M174.4 37.2h1M174.4 37.3h1M174.4 37.4h1M174.4 37.5h1M174.4 37.6h1M174.4 44.3h1M174.4 44.4h1"/>
<path d="M174.4 44.5h1M174.4 44.6h1M174.4 44.7h1M174.4 44.8h1M174.4 44.9h1M174.4 45h1M174.4 45.1h1M174.4 45.2h1M174.4 45.3h1M174.4 46.8h1M174.4 46.9h1M174.4 47h1"/>
<path d="M174.4 47.1h1M174.4 47.2h1M174.4 47.3h1M174.4 47.4h1M174.4 47.5h1M174.4 47.6h1M174.4 47.7h1M174.4 47.8h1M174.4 51.9h1M174.4 52h1M174.4 52.1h1M174.4 52.2h1"/>
<path d="M174.4 52.3h1M174.4 52.4h1M174.4 52.5h1M174.4 52.6h1M174.4 52.7h1M174.4 52.8h1M174.4 52.9h1"/>
</g>
<g fill="none" stroke="#4040ff" stroke-width=".18">
<path d="M174.4 34.1h1M174.4 34.2h1M174.4 34.3h1M174.4 34.4h1M174.4 34.5h1M174.4 34.6h1M174.4 34.7h1M174.4 34.8h1M174.4 34.9h1M174.4 35h1M174.4 35.1h1M174.4 39.2h1"/>
<path d="M174.4 39.3h1M174.4 39.4h1M174.4 39.5h1M174.4 39.6h1M174.4 39.7h1M174.4 39.8h1M174.4 39.9h1M174.4 40h1M174.4 40.1h1M174.4 40.2h1M174.4 41.7h1M174.4 41.8h1"/>
<path d="M174.4 41.9h1M174.4 42h1M174.4 42.1h1M174.4 42.2h1M174.4 42.3h1M174.4 42.4h1M174.4 42.5h1M174.4 42.6h1M174.4 42.7h1M174.4 54.4h1M174.4 54.5h1M174.4 54.6h1"/>
<path d="M174.4 54.7h1M174.4 54.8h1M174.4 54.9h1M174.4 55h1M174.4 55.1h1M174.4 55.2h1M174.4 55.3h1M174.4 55.4h1"/>
</g>
<path d="M97.8 6.4h15.3v22.9h-15.3z" fill="#c8c8aa" stroke="#800000" stroke-width=".4"/>
<g fill="none" stroke="#800000" stroke-width=".4">
<path d="M92.8 11.5h5M92.8 14h5M92.8 16.6h5M92.8 19.1h5M92.8 8.9h5M113.1 11.5h5.1M113.1 14h5.1M113.1 16.6h5.1M113.1 19.1h5.1M92.8 21.6h5M92.8 24.2h5M92.8 26.7h5"/>
<path d="M113.1 21.6h5.1M113.1 24.2h5.1M113.1 26.7h5.1"/>
</g>
<g fill="none" stroke="#4040ff" stroke-width=".18">
<path d="M95.7 12.2h1M95.7 12.3h1M95.7 12.4h1M95.7 12.5h1M95.7 12.6h1M95.7 12.7h1M95.7 12.8h1M95.7 12.9h1M95.7 13h1M95.7 13.1h1M95.7 13.2h1M95.7 13.3h1"/>
<path d="M95.7 19.9h1M95.7 20h1M114.2 9.7h1M114.2 9.8h1M114.2 9.9h1M114.2 10h1M114.2 10.1h1M114.2 10.2h1M114.2 10.3h1M114.2 10.4h1M114.2 10.5h1M114.2 10.6h1"/>
<path d="M114.2 10.7h1M114.2 14.8h1M114.2 14.9h1M114.2 15h1M114.2 15.1h1M114.2 15.2h1M114.2 15.3h1M114.2 15.4h1M114.2 15.5h1M114.2 15.6h1M114.2 15.7h1M114.2 15.8h1"/>
<path d="M114.2 17.3h1M114.2 17.4h1M114.2 17.5h1M114.2 17.6h1M114.2 17.7h1M114.2 17.8h1M114.2 17.9h1M114.2 18h1M114.2 18.1h1M114.2 18.2h1M114.2 18.3h1M95.7 20.1h1"/>
<path d="M95.7 20.2h1M95.7 20.3h1M95.7 20.4h1M95.7 20.5h1M95.7 20.6h1M95.7 20.7h1M95.7 20.8h1M95.7 20.9h1M95.7 22.4h1M95.7 22.5h1M95.7 22.6h1M95.7 22.7h1"/>
<path d="M95.7 22.8h1M95.7 22.9h1M95.7 23h1M95.7 23.1h1M95.7 23.2h1M95.7 23.3h1M95.7 23.4h1M95.7 24.9h1M95.7 25h1M95.7 25.1h1M95.7 25.2h1M95.7 25.3h1"/>
<path d="M95.7 25.4h1M95.7 25.5h1M95.7 25.6h1M95.7 25.7h1M95.7 25.8h1M95.7 25.9h1M95.7 26h1"/>
</g>
<g fill="none" stroke="#808080" stroke-width=".18">
<path d="M95.7 9.7h1M95.7 9.8h1M95.7 9.9h1M95.7 10h1M95.7 10.1h1M95.7 10.2h1M95.7 10.3h1M95.7 10.4h1M95.7 10.5h1M95.7 10.6h1M95.7 10.7h1M95.7 14.8h1"/>
<path d="M95.7 14.9h1M95.7 15h1M95.7 15.1h1M95.7 15.2h1M95.7 15.3h1M95.7 15.4h1M95.7 15.5h1M95.7 15.6h1M95.7 15.7h1M95.7 15.8h1M95.7 17.3h1M95.7 17.4h1"/>
<path d="M95.7 17.5h1M95.7 17.6h1M95.7 17.7h1M95.7 17.8h1M95.7 17.9h1M95.7 18h1M95.7 18.1h1M95.7 18.2h1M95.7 18.3h1"/>
</g>
<g fill="none" stroke="#ff4040" stroke-width=".18">
<path d="M114.2 12.2h1M114.2 12.3h1M114.2 12.4h1M114.2 12.5h1M114.2 12.6h1M114.2 12.7h1M114.2 12.8h1M114.2 12.9h1M114.2 13h1M114.2 13.1h1M114.2 13.2h1M114.2 13.3h1"/>
<path d="M114.2 19.9h1M114.2 20h1M114.2 20.1h1M114.2 20.2h1M114.2 20.3h1M114.2 20.4h1M114.2 20.5h1M114.2 20.6h1M114.2 20.7h1M114.2 20.8h1M114.2 20.9h1M114.2 22.4h1"/>
<path d="M114.2 22.5h1M114.2 22.6h1M114.2 22.7h1M114.2 22.8h1M114.2 22.9h1M114.2 23h1M114.2 23.1h1M114.2 23.2h1M114.2 23.3h1M114.2 23.4h1M114.2 24.9h1M114.2 25h1"/>
<path d="M114.2 25.1h1M114.2 25.2h1M114.2 25.3h1M114.2 25.4h1M114.2 25.5h1M114.2 25.6h1M114.2 25.7h1M114.2 25.8h1M114.2 25.9h1M114.2 26h1"/>
</g>
<g fill="#004000" stroke="#004000" stroke-width=".4">
<circle cx="92.7" cy="11.5" r=".5"/>
<circle cx="92.7" cy="14" r=".5"/>
<circle cx="92.7" cy="16.6" r=".5"/>
<circle cx="92.7" cy="19.1" r=".5"/>
<circle cx="92.7" cy="21.6" r=".5"/>
<circle cx="92.7" cy="24.2" r=".5"/>
<circle cx="92.7" cy="26.7" r=".5"/>
<circle cx="92.7" cy="8.9" r=".5"/>
<circle cx="129.5" cy="11.5" r=".5"/>
<circle cx="130.8" cy="14" r=".5"/>
<circle cx="132.1" cy="16.6" r=".5"/>
<circle cx="133.4" cy="19.1" r=".5"/>
<circle cx="134.6" cy="21.6" r=".5"/>
<circle cx="135.9" cy="24.2" r=".5"/>
<circle cx="137.2" cy="26.7" r=".5"/>
</g>
<path d="M221 89h30.5v20.3h-30.5z" fill="#c8c8aa" stroke="#800000" stroke-width=".4"/>
<path d="M228.7 91.5h20.3v15.2h-20.3z" fill="#000" stroke="#800000" stroke-width=".25"/>
<path d="M229.9 92.8h1.3v1.2h-1.3z" fill="#0f0"/>
<path d="M216 91.5h5M216 96.6h5M216 101.7h5M216 106.7h5" fill="none" stroke="#800000" stroke-width=".4"/>
<g fill="none" stroke="#ff4040" stroke-width=".18">
<path d="M217.9 89.6h1.2M217.9 89.7h1.2M217.9 89.8h1.2M217.9 89.9h1.2M217.9 90h1.2M217.9 90.1h1.2M217.9 90.2h1.2M217.9 90.3h1.2M217.9 90.4h1.2M217.9 90.5h1.2M217.9 90.6h1.2M217.9 90.7h1.2"/>
<path d="M217.9 90.8h1.2M217.9 90.9h1.2M217.9 99.7h1.2M217.9 99.8h1.2M217.9 99.9h1.2M217.9 100h1.2M217.9 94.7h1.2M217.9 94.8h1.2M217.9 94.9h1.2M217.9 95h1.2M217.9 95.1h1.2M217.9 95.2h1.2"/>
<path d="M217.9 95.3h1.2M217.9 95.4h1.2M217.9 95.5h1.2M217.9 95.6h1.2M217.9 95.7h1.2M217.9 95.8h1.2M217.9 95.9h1.2M217.9 100.1h1.2M217.9 100.2h1.2M217.9 100.3h1.2M217.9 100.4h1.2M217.9 100.5h1.2"/>
<path d="M217.9 100.6h1.2M217.9 100.7h1.2M217.9 100.8h1.2M217.9 100.9h1.2M217.9 101h1.2"/>
</g>
<g fill="none" stroke="#808080" stroke-width=".18">
<path d="M217.9 104.8h1.2M217.9 104.9h1.2M217.9 105h1.2M217.9 105.1h1.2M217.9 105.2h1.2M217.9 105.3h1.2M217.9 105.4h1.2M217.9 105.5h1.2M217.9 105.6h1.2M217.9 105.7h1.2M217.9 105.8h1.2M217.9 105.9h1.2"/>
<path d="M217.9 106h1.2M217.9 106.1h1.2"/>
</g>
<text font-size="4.8" fill="#c0c0c0" x="247.9" y="15.3">0</text>
<g font-size="3.4">
<text x="97.7" y="5.6">U4</text>
<text x="176.2" y="24.7">ARD1</text>
<text x="102.8" y="46.2">U31</text>
<text x="64.2" y="81.3">D1</text>
<text x="79.9" y="83.3">R8</text>
</g>
<text font-size="2.7" fill="#0ff" x="220" y="26.7" transform="rotate(-180 220 26.7)">www.TheEngineeringProjects.com</text>
<g font-size="2.4">
<text x="93" y="11.1">16</text>
<text x="94.2" y="8.5">9</text>
<text x="99.1" y="9.6">COM</text>
<text x="115.6" y="11.1">1</text>
<text x="16.6" y="12.2">12V</text>
<text x="93" y="13.6">15</text>
<text x="93" y="16.2">14</text>
<text x="99.1" y="12.2">1C</text>
<text x="99.1" y="14.7">2C</text>
<text x="99.1" y="17.3">3C</text>
<text x="109.3" y="12.2">1B</text>
<text x="109.3" y="14.7">2B</text>
<text x="109.3" y="17.3">3B</text>
<text x="115.6" y="13.6">2</text>
<text x="115.6" y="16.2">3</text>
<text x="93" y="18.7">13</text>
<text x="93" y="21.2">12</text>
<text x="93.2" y="23.8">11</text>
<text x="99.1" y="19.8">4C</text>
<text x="99.1" y="22.3">5C</text>
<text x="109.3" y="19.8">4B</text>
<text x="109.3" y="22.3">5B</text>
<text x="115.6" y="18.7">4</text>
<text x="115.6" y="21.2">5</text>
<text x="115.6" y="23.8">6</text>
<text x="74.8" y="29.8">100R</text>
<text x="93" y="26.3">10</text>
<text x="99.1" y="24.9">6C</text>
<text x="99.1" y="27.4">7C</text>
<text x="109.3" y="24.9">6B</text>
<text x="109.3" y="27.4">7B</text>
<text x="115.6" y="26.3">7</text>
<text x="97.6" y="31.4">ULN2003A</text>
<text x="172.9" y="30.3">0</text>
<text x="172.9" y="32.9">1</text>
<text x="172.9" y="35.5">2</text>
<text x="229.4" y="30.6">A5</text>
<text x="229.4" y="33.2">A4</text>
<text x="229.4" y="35.7">A3</text>
<text x="172.9" y="38">3</text>
<text x="172.9" y="40.5">4</text>
<text x="229.4" y="38.3">A2</text>
<text x="229.4" y="40.8">A1</text>
<text x="172.9" y="43">5</text>
<text x="172.9" y="45.6">6</text>
<text x="229.4" y="43.3">A0</text>
<text x="98.1" y="51.7">18</text>
<text x="98.1" y="49.2">10</text>
<text x="104.2" y="52.8">1C</text>
<text x="104.2" y="50.3">COM</text>
<text x="114.3" y="52.8">1B</text>
<text x="120.7" y="51.7">1</text>
<text x="172.9" y="48.2">7</text>
<text x="172.9" y="53.2">8</text>
<text x="98.1" y="54.3">17</text>
<text x="98.1" y="56.8">16</text>
<text x="98.1" y="59.3">15</text>
<text x="104.2" y="55.4">2C</text>
<text x="104.2" y="57.9">3C</text>
<text x="114.3" y="55.4">2B</text>
<text x="114.3" y="57.9">3B</text>
<text x="120.7" y="54.3">2</text>
<text x="120.7" y="56.8">3</text>
<text x="120.7" y="59.3">4</text>
<text x="171.7" y="58.3">10</text>
<text x="172.9" y="55.7">9</text>
<text x="98.1" y="61.9">14</text>
<text x="98.1" y="64.4">13</text>
<text x="104.2" y="60.4">4C</text>
<text x="104.2" y="63">5C</text>
<text x="104.2" y="65.5">6C</text>
<text x="114.3" y="60.4">4B</text>
<text x="114.3" y="63">5B</text>
<text x="114.3" y="65.5">6B</text>
<text x="120.7" y="61.9">5</text>
<text x="120.7" y="64.4">6</text>
<text x="171.7" y="63.4">12</text>
<text x="171.7" y="65.9">13</text>
<text x="171.9" y="60.9">11</text>
<text x="74.8" y="70.5">100R</text>
<text x="98.1" y="67">12</text>
<text x="98.2" y="69.5">11</text>
<text x="104.2" y="68.1">7C</text>
<text x="104.2" y="70.6">8C</text>
<text x="114.3" y="68.1">7B</text>
<text x="114.3" y="70.6">8B</text>
<text x="120.7" y="67">7</text>
<text x="120.7" y="69.5">8</text>
<text x="102.7" y="74.5">ULN2803</text>
<text x="79.9" y="88.2">1k</text>
<text x="176.1" y="88">ARDUINO UNO V2</text>
<text x="64.1" y="90.3">LED-BIRG</text>
<text x="222.3" y="92.2">RXD</text>
<text x="222.3" y="97.3">TXD</text>
<text x="222.3" y="102.4">RTS</text>
<text x="222.3" y="107.4">CTS</text>
</g>
<text font-size="2.4" fill="#fff" x="226.1" y="70.9" transform="rotate(-90 226.1 70.9)">Reset</text>
<g font-size="2.2" fill="#fff">
<text x="187.4" y="32.6" transform="rotate(-180 187.4 32.6)">PD1/TXD</text>
<text x="187.5" y="30.1" transform="rotate(-180 187.5 30.1)">PD0/RXD</text>
<text x="187.8" y="34.9" transform="rotate(-180 187.8 34.9)">PD2/INT0</text>
<text x="224.2" y="32.9" transform="rotate(-180 224.2 32.9)">PC4/ADC4/SDA</text>
<text x="224.2" y="35.2" transform="rotate(-180 224.2 35.2)">PC3/ADC3</text>
<text x="224.4" y="30.3" transform="rotate(-180 224.4 30.3)">PC5/ADC5/SCL</text>
<text x="190.5" y="39.8" transform="rotate(-180 190.5 39.8)">PD4/T0/XCK</text>
<text x="194.9" y="37.2" transform="rotate(-180 194.9 37.2)">~ PD3/INT1/OC2B</text>
<text x="224" y="40.2" transform="rotate(-180 224 40.2)">PC1/ADC1</text>
<text x="224.2" y="37.7" transform="rotate(-180 224.2 37.7)">PC2/ADC2</text>
<text x="187.9" y="47.4" transform="rotate(-180 187.9 47.4)">PD7/AIN1</text>
<text x="189.6" y="44.8" transform="rotate(-180 189.6 44.8)">~ PD7/AIN1</text>
<text x="193.2" y="42.3" transform="rotate(-180 193.2 42.3)">~ PD5/T1/OC0B</text>
<text x="224" y="42.8" transform="rotate(-180 224 42.8)">PC0/ADC0</text>
<text x="193.7" y="52.9" transform="rotate(-180 193.7 52.9)">PB0/ICP1/CLKO</text>
<text x="190.6" y="57.8" transform="rotate(-180 190.6 57.8)">~ PB2/OC1B</text>
<text x="190.8" y="55.5" transform="rotate(-180 190.8 55.5)">~ PB1/OC1A</text>
<text x="187.5" y="65.4" transform="rotate(-180 187.5 65.4)">PB5/SCK</text>
<text x="188.2" y="62.9" transform="rotate(-180 188.2 62.9)">PB4/MISO</text>
<text x="195.8" y="60.3" transform="rotate(-180 195.8 60.3)">~ PB3/MOSI/OC2A</text>
</g>
<text font-size="2.2" fill="#c0c0c0" x="202.9" y="39.6" transform="rotate(90 202.9 39.6)">ATMEGA328P-PU</text>
<text font-size="1.7" fill="#c0c0c0" x="204.8" y="49.3" transform="rotate(90 204.8 49.3)">1121</text>
</svg>
